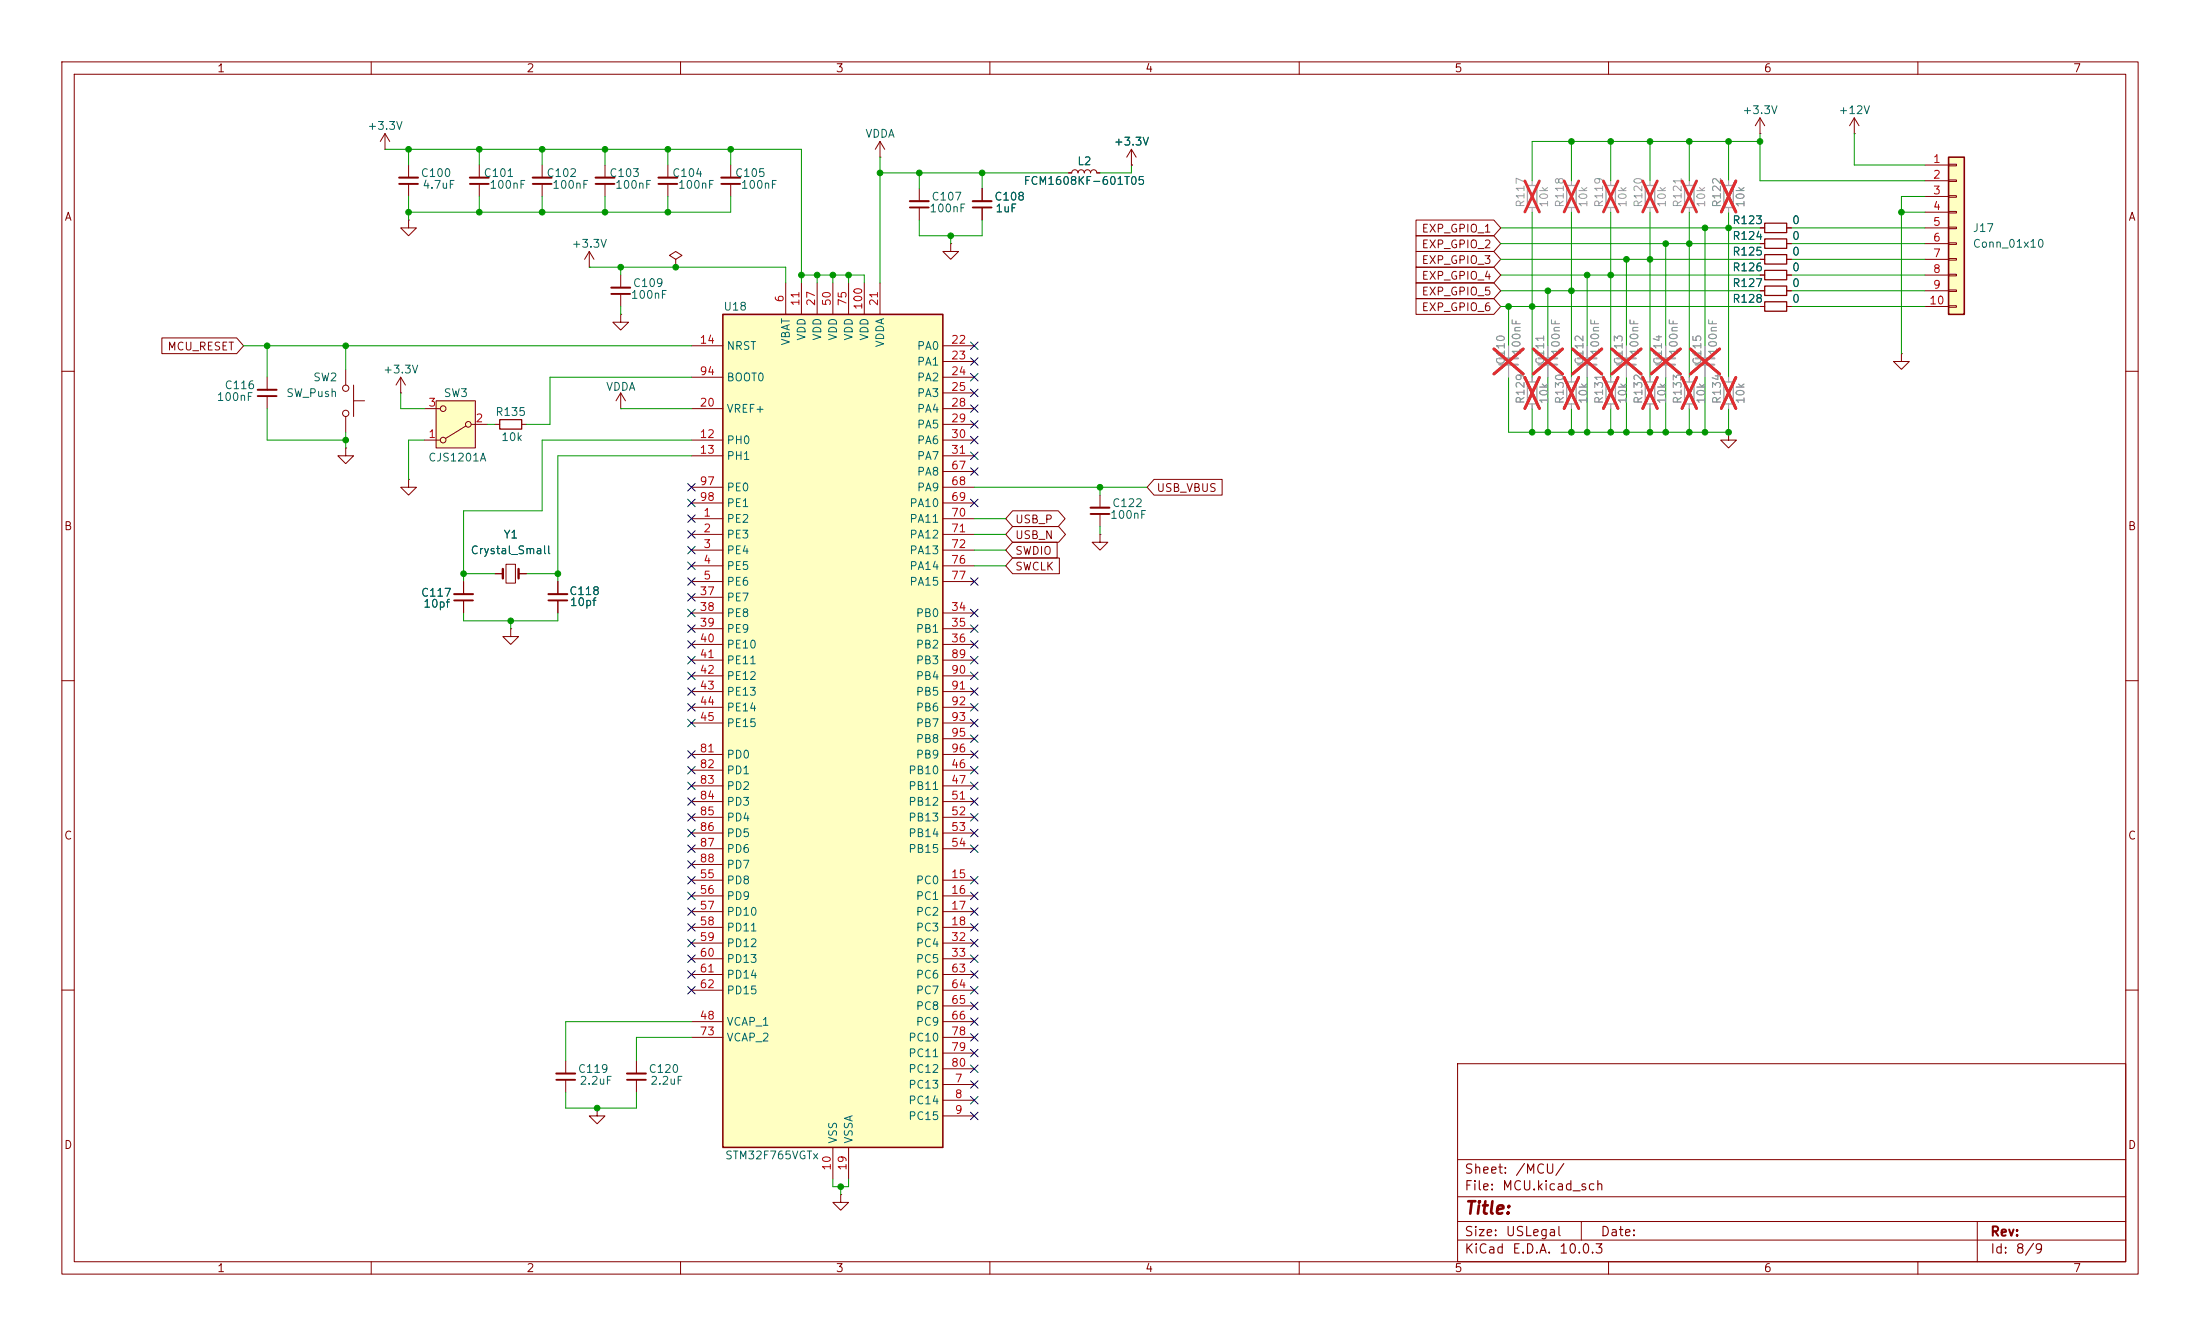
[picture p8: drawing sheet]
<svg xmlns="http://www.w3.org/2000/svg" width="356mm" height="216mm" viewBox="0 0 356 216" stroke-linecap="round" stroke-linejoin="round" font-family="sans-serif">
<g fill="none" stroke="#840000" stroke-width=".16">
<path d="M10 10h335.6v195.9h-335.6zM12 12h331.6v191.9h-331.6zM60 10v2M110 10v2M160 10v2M210 10v2M260 10v2M310 10v2M107.9 26.7v2M107.9 29.7v2.1M118.1 26.7v2M118.1 29.7v2.1"/>
<path d="M284.5 39.4h.7M288.8 39.4h.8M55.9 59.7v2.5M284.5 49.5h.7M284.5 41.9h.7M288.8 49.5h.8M288.8 41.9h.8M307.3 57.2v1.2h1.3l-1.3 1.3-1.2-1.3h1.2M307.3 57.2h.1M10 60h2M55.9 67.3v2.6M57.1 64.8h1.8"/>
<path d="M57.1 62.2v5.1M100.3 66h.1M100.3 63.5l-.7 1.3M100.3 63.5l.8 1.3M100.3 63.5v2.5M343.6 60h2M80 92.7h1.3M81.8 91.2h1.5v3h-1.5zM83.8 92.7h1.3M90.2 94v2M90.2 97v2.1M177.8 86.4v1.2h1.3l-1.3 1.3-1.3-1.3h1.3"/>
<path d="M177.8 86.4h.1M10 110h2M82.5 101.6v1.3h-1.2l1.2 1.2 1.3-1.2h-1.3M82.5 101.6h.1M343.6 110h2M10 160h2M235.6 171.9h108v32h-108zM343.6 160h2M135.9 193v1.3h1.3l-1.3 1.3-1.3-1.3h1.3M135.9 193h.1M235.6 197.4h108M235.6 193.4h108"/>
<path d="M235.6 187.4h108M255.6 197.4v3M319.6 197.4v6.5M60 203.9v2M110 203.9v2M160 203.9v2M210 203.9v2M235.6 200.4h108M260 203.9v2M310 203.9v2"/>
<circle cx="55.9" cy="66.8" r=".51"/>
<circle cx="55.9" cy="62.7" r=".51"/>
</g>
<path d="M253.2 61.7h1.6v3.6h-1.6zM259.6 61.7h1.5v3.6h-1.5zM265.9 61.7h1.6v3.6h-1.6zM272.3 61.7h1.5v3.6h-1.5z" fill="none" stroke="#a1a1a1" stroke-width=".2"/>
<path d="M262.9 55.9v2M262.9 58.9v2.1M254 61v.7M254 65.3v.7M260.3 61v.7M260.3 65.3v.7M266.7 61v.7M266.7 65.3v.7M273 61v.7M273 65.3v.7" fill="none" stroke="#a1a1a1" stroke-width=".16"/>
<path d="M260.5 56.4l4.8 4M265.3 56.4l-4.8 4M252.8 61l2.4 5M255.2 61l-2.4 5M259.2 61l2.3 5M261.5 61l-2.3 5M265.5 61l2.4 5M267.9 61l-2.4 5M271.9 61l2.3 5M274.2 61l-2.3 5" fill="none" stroke="#e12e31" stroke-width=".46"/>
<path d="M81.3 91.9v1.6M83.8 91.9v1.6" fill="none" stroke="#840000" stroke-width=".38"/>
<path d="M106.4 29.7h3.1M116.6 29.7h3M88.6 97h3.1" fill="none" stroke="#840000" stroke-width=".3"/>
<path d="M106.4 28.7h3.1M116.6 28.7h3M88.6 96h3.1" fill="none" stroke="#840000" stroke-width=".33"/>
<path d="M285.2 38.6h3.6v1.5h-3.6zM285.2 48.8h3.6v1.5h-3.6zM285.2 41.1h3.6v1.6h-3.6z" fill="none" stroke="#840000" stroke-width=".2"/>
<path d="M261.4 58.9h3" fill="none" stroke="#a1a1a1" stroke-width=".3"/>
<path d="M261.4 57.9h3" fill="none" stroke="#a1a1a1" stroke-width=".33"/>
<path d="M116.8 50.8h35.6v134.6h-35.6z" fill="#ffffc2"/>
<path d="M116.8 50.8h35.6v134.6h-35.6z" fill="none" stroke="#840000" stroke-width=".25"/>
<g fill="none" stroke="#840000" stroke-width=".16">
<path d="M153.7 39.4v1.2h1.2l-1.2 1.3-1.3-1.3h1.3M153.7 39.4h.1M284.5 36.8h.7M288.8 36.8h.8M111.8 55.9h5M127 45.7v5.1M129.5 45.7v5.1M132.1 45.7v5.1M134.6 45.7v5.1M137.2 45.7v5.1M139.7 45.7v5.1M142.2 45.7v5.1"/>
<path d="M152.4 55.9h5.1M152.4 58.4h5.1M284.5 47h.7M284.5 44.5h.7M288.8 47h.8M288.8 44.5h.8M111.8 71.1h5M111.8 73.7h5M111.8 66h5M111.8 61h5M111.8 78.7h5M152.4 71.1h5.1"/>
<path d="M152.4 73.7h5.1M152.4 66h5.1M152.4 61h5.1M152.4 63.5h5.1M152.4 68.6h5.1M152.4 76.2h5.1M152.4 78.7h5.1M279.4 69.9v1.2h1.3l-1.3 1.3-1.3-1.3h1.3M279.4 69.9h.1M111.8 83.8h5M111.8 86.4h5M111.8 88.9h5"/>
<path d="M111.8 91.4h5M111.8 94h5M111.8 99.1h5M111.8 96.5h5M111.8 81.3h5M152.4 83.8h5.1M152.4 86.4h5.1M152.4 88.9h5.1M152.4 91.4h5.1M152.4 94h5.1M152.4 99.1h5.1M152.4 81.3h5.1"/>
<path d="M111.8 101.6h5M111.8 104.1h5M111.8 106.7h5M111.8 109.2h5M111.8 111.8h5M111.8 114.3h5M111.8 116.8h5M152.4 101.6h5.1M152.4 104.1h5.1M152.4 106.7h5.1M152.4 109.2h5.1M152.4 111.8h5.1"/>
<path d="M152.4 114.3h5.1M152.4 116.8h5.1M152.4 119.4h5.1M111.8 124.5h5M111.8 127h5M111.8 129.5h5M111.8 132.1h5M111.8 134.6h5M111.8 137.2h5M111.8 121.9h5M111.8 139.7h5M152.4 124.5h5.1"/>
<path d="M152.4 127h5.1M152.4 129.5h5.1M152.4 132.1h5.1M152.4 134.6h5.1M152.4 137.2h5.1M152.4 121.9h5.1M111.8 142.2h5M111.8 144.8h5M111.8 147.3h5M111.8 149.9h5M111.8 152.4h5M111.8 154.9h5"/>
<path d="M111.8 157.5h5M152.4 142.2h5.1M152.4 144.8h5.1M152.4 147.3h5.1M152.4 149.9h5.1M152.4 152.4h5.1M152.4 154.9h5.1M152.4 157.5h5.1M111.8 165.1h5M111.8 160h5M111.8 167.6h5M152.4 175.3h5.1"/>
<path d="M152.4 177.8h5.1M152.4 165.1h5.1M152.4 160h5.1M152.4 162.6h5.1M152.4 167.6h5.1M152.4 170.2h5.1M152.4 172.7h5.1M134.6 185.4v5.1M137.2 185.4v5.1M152.4 180.3h5.1"/>
</g>
<path d="M285.2 36.1h3.6v1.5h-3.6zM285.2 46.2h3.6v1.6h-3.6zM285.2 43.7h3.6v1.5h-3.6z" fill="none" stroke="#840000" stroke-width=".2"/>
<path d="M278.6 61.7h1.6v3.6h-1.6z" fill="none" stroke="#a1a1a1" stroke-width=".2"/>
<path d="M269.2 55.9v2M269.2 58.9v2.1M275.6 55.9v2M275.6 58.9v2.1M279.4 61v.7M279.4 65.3v.7" fill="none" stroke="#a1a1a1" stroke-width=".16"/>
<path d="M266.9 56.4l4.7 4M271.6 56.4l-4.7 4M273.2 56.4l4.8 4M278 56.4l-4.8 4M278.2 61l2.4 5M280.6 61l-2.4 5" fill="none" stroke="#e12e31" stroke-width=".46"/>
<path d="M267.7 58.9h3.1M274.1 58.9h3" fill="none" stroke="#a1a1a1" stroke-width=".3"/>
<path d="M267.7 57.9h3.1M274.1 57.9h3" fill="none" stroke="#a1a1a1" stroke-width=".33"/>
<path d="M315 25.4h2.5v25.4h-2.5z" fill="#ffffc2"/>
<path d="M315 25.4h2.5v25.4h-2.5z" fill="none" stroke="#840000" stroke-width=".25"/>
<g fill="none" stroke="#840000" stroke-width=".16">
<path d="M284.5 19.1l-.8 1.2M284.5 19.1l.7 1.2M284.5 19.1v2.5M299.7 19.1l-.7 1.2M299.7 19.1l.8 1.2M299.7 19.1v2.5M284.5 21.6h.1M299.7 21.6h.1M311.1 26.7h3.9M311.1 29.2h3.9M311.1 31.8h3.9M311.1 34.3h3.9"/>
<path d="M311.1 36.8h3.9M311.1 39.4h3.9M315 26.5h1.2v.3h-1.2zM315 29.1h1.2v.2h-1.2zM315 31.6h1.2v.3h-1.2zM315 34.2h1.2v.2h-1.2zM315 36.7h1.2v.3h-1.2zM315 39.2h1.2v.3h-1.2zM311.1 41.9h3.9M311.1 44.5h3.9M311.1 47h3.9M311.1 49.5h3.9"/>
<path d="M315 41.8h1.2v.2h-1.2zM315 44.3h1.2v.3h-1.2zM315 46.9h1.2v.2h-1.2zM315 49.4h1.2v.3h-1.2zM43.2 61v2M43.2 64v2"/>
</g>
<path d="M272.3 30h1.5v3.5h-1.5zM278.6 30h1.6v3.5h-1.6z" fill="none" stroke="#a1a1a1" stroke-width=".2"/>
<path d="M273 29.2v.8M273 33.5v.8M279.4 29.2v.8M279.4 33.5v.8" fill="none" stroke="#a1a1a1" stroke-width=".16"/>
<path d="M271.9 29.2l2.3 5.1M274.2 29.2l-2.3 5.1M278.2 29.2l2.4 5.1M280.6 29.2l-2.4 5.1" fill="none" stroke="#e12e31" stroke-width=".46"/>
<path d="M41.7 64h3" fill="none" stroke="#840000" stroke-width=".3"/>
<path d="M41.7 63h3" fill="none" stroke="#840000" stroke-width=".33"/>
<path d="M70.5 64.8h6.3v7.6h-6.3z" fill="#ffffc2"/>
<g fill="none" stroke="#840000" stroke-width=".16">
<path d="M62.2 24.1h.1M62.2 21.6l-.7 1.3M62.2 21.6l.8 1.3M62.2 21.6v2.5M66 35.6v1.2h1.3l-1.3 1.3-1.2-1.3h1.2M66 35.6h.1M66 26.7v2M66 29.7v2.1M77.5 26.7v2M77.5 29.7v2.1M87.6 26.7v2M87.6 29.7v2.1"/>
<path d="M97.8 26.7v2M97.8 29.7v2.1M142.2 25.4h.1M142.2 22.9l-.7 1.2M142.2 22.9l.8 1.2M142.2 22.9v2.5M148.6 30.5v2M148.6 33.5v2.1M158.7 30.5v2M158.7 33.5v2.1M172.7 27.9h.5l.2-.3 .3-.2 .4 .2 .1 .3 .2-.3 .3-.2 .4 .2 .2 .3 .1-.3 .4-.2 .3 .2 .2 .3 .1-.3 .4-.2 .3 .2 .2 .3h.5M182.9 26.7h.1"/>
<path d="M182.9 24.1l-.8 1.3M182.9 24.1l.7 1.3M182.9 24.1v2.6M228.9 35.6h12.6l1.1 1.2-1.1 1.3h-12.6zM228.9 38.1h12.6l1.1 1.3-1.1 1.2h-12.6zM284.5 36.8h.7M284.5 39.4h.7M288.8 36.8h.8M288.8 39.4h.8M26.2 54.6h12.1l1.1 1.3-1.1 1.3h-12.1zM95.2 43.2h.1M95.2 40.6l-.7 1.3"/>
<path d="M95.2 40.6l.8 1.3M95.2 40.6v2.6M100.3 50.8v1.3h1.3l-1.3 1.2-1.2-1.2h1.2M100.3 50.8h.1M100.3 44.5v2M100.3 47.5v2M109.2 41.9l1-.6-1-.7-1 .7 1 .6v1.3M109.2 43.2h.1M228.9 48.3h12.6l1.1 1.2-1.1 1.3h-12.6zM228.9 40.6h12.6l1.1 1.3-1.1 1.3h-12.6zM228.9 45.7h12.6l1.1 1.3-1.1 1.3h-12.6zM228.9 43.2h12.6l1.1 1.3-1.1 1.2h-12.6z"/>
<path d="M284.5 41.9h.7M284.5 49.5h.7M284.5 47h.7M284.5 44.5h.7M288.8 41.9h.8M288.8 49.5h.8M288.8 47h.8M288.8 44.5h.8M55.9 72.4v1.3h-1.3l1.3 1.2 1.2-1.2h-1.2M55.9 72.4h.1M64.8 63.5h.1M64.8 61l.7 1.2"/>
<path d="M64.8 61l-.8 1.2M64.8 61v2.5M66 77.5v1.2h-1.2l1.2 1.3 1.3-1.3h-1.3M66 77.5h.1M68.6 71.1h2.5M68.6 66h2.5M70.5 64.8h6.3v7.6h-6.3zM75.3 68.8l-3.3 2.1M76.2 68.6h2.5M80 68.6h.8M84.3 68.6h.8M186.5 77.5h11v2.5h-11l-1.1-1.3z"/>
<path d="M74.9 94v2M74.9 97v2.1M80 92.7h1.3M83.8 92.7h1.3M90.2 94v2M90.2 97v2.1M163.7 85.1h7.4l1.1 1.3-1.1 1.2h-7.4l-1.1-1.2zM163.7 87.6h7.2v2.6h-7.2l-1.1-1.3zM163.7 90.2h7.5v2.5h-7.5l-1.1-1.3zM163.7 82.5h7.4l1.1 1.3-1.1 1.3h-7.4l-1.1-1.3zM177.8 80v2M177.8 83.1v2"/>
<path d="M91.4 171.5v2M91.4 174.5v2M96.5 179.1v1.2h1.3l-1.3 1.3-1.3-1.3h1.3M96.5 179.1h.1M102.9 171.5v2M102.9 174.5v2"/>
<circle cx="71.6" cy="66" r=".46"/>
<circle cx="71.6" cy="71.1" r=".46"/>
<circle cx="75.7" cy="68.6" r=".46"/>
</g>
<path d="M246.9 30h1.5v3.5h-1.5zM253.2 30h1.6v3.5h-1.6zM259.6 30h1.5v3.5h-1.5zM265.9 30h1.6v3.5h-1.6zM246.9 61.7h1.5v3.6h-1.5z" fill="none" stroke="#a1a1a1" stroke-width=".2"/>
<g fill="none" stroke="#a1a1a1" stroke-width=".16">
<path d="M247.6 29.2v.8M247.6 33.5v.8M254 29.2v.8M254 33.5v.8M260.3 29.2v.8M260.3 33.5v.8M266.7 29.2v.8M266.7 33.5v.8M279.4 29.2v.8M279.4 33.5v.8M243.8 55.9v2M243.8 58.9v2.1"/>
<path d="M250.2 55.9v2M250.2 58.9v2.1M256.5 55.9v2M256.5 58.9v2.1M262.9 55.9v2M262.9 58.9v2.1M269.2 55.9v2M269.2 58.9v2.1M275.6 55.9v2M275.6 58.9v2.1M247.6 61v.7M247.6 65.3v.7"/>
<path d="M254 61v.7M254 65.3v.7M260.3 61v.7M260.3 65.3v.7M266.7 61v.7M266.7 65.3v.7M273 61v.7M273 65.3v.7M279.4 61v.7M279.4 65.3v.7"/>
</g>
<g fill="none" stroke="#e12e31" stroke-width=".46">
<path d="M246.5 29.2l2.3 5.1M248.8 29.2l-2.3 5.1M252.8 29.2l2.4 5.1M255.2 29.2l-2.4 5.1M259.2 29.2l2.3 5.1M261.5 29.2l-2.3 5.1M265.5 29.2l2.4 5.1M267.9 29.2l-2.4 5.1M278.2 29.2l2.4 5.1M280.6 29.2l-2.4 5.1M241.5 56.4l4.7 4M246.2 56.4l-4.7 4"/>
<path d="M247.8 56.4l4.8 4M252.6 56.4l-4.8 4M254.2 56.4l4.7 4M258.9 56.4l-4.7 4M260.5 56.4l4.8 4M265.3 56.4l-4.8 4M266.9 56.4l4.7 4M271.6 56.4l-4.7 4M273.2 56.4l4.8 4M278 56.4l-4.8 4M246.5 61l2.3 5M248.8 61l-2.3 5"/>
<path d="M252.8 61l2.4 5M255.2 61l-2.4 5M259.2 61l2.3 5M261.5 61l-2.3 5M265.5 61l2.4 5M267.9 61l-2.4 5M271.9 61l2.3 5M274.2 61l-2.3 5M278.2 61l2.4 5M280.6 61l-2.4 5"/>
</g>
<path d="M64.5 29.7h3.1M75.9 29.7h3.1M86.1 29.7h3.1M96.3 29.7h3M147.1 33.5h3M157.2 33.5h3.1M98.8 47.5h3.1M73.4 97h3.1M176.3 83.1h3M89.9 174.5h3.1M101.3 174.5h3.1" fill="none" stroke="#840000" stroke-width=".3"/>
<path d="M64.5 28.7h3.1M75.9 28.7h3.1M86.1 28.7h3.1M96.3 28.7h3M147.1 32.5h3M157.2 32.5h3.1M98.8 46.5h3.1M73.4 96h3.1M176.3 82h3M89.9 173.5h3.1M101.3 173.5h3.1" fill="none" stroke="#840000" stroke-width=".33"/>
<path d="M80.8 67.8h3.5v1.5h-3.5z" fill="none" stroke="#840000" stroke-width=".2"/>
<path d="M242.3 58.9h3.1M248.7 58.9h3M255 58.9h3.1" fill="none" stroke="#a1a1a1" stroke-width=".3"/>
<path d="M242.3 57.9h3.1M248.7 57.9h3M255 57.9h3.1" fill="none" stroke="#a1a1a1" stroke-width=".33"/>
<g fill="none" stroke="#009600" stroke-width=".16">
<path d="M62.2 24.1h67.3v21.6M66 24.1v2.6M66 31.8v3.8M77.5 24.1v2.6M77.5 31.8v2.5M87.6 24.1v2.6M87.6 31.8v2.5M97.8 24.1v2.6M97.8 31.8v2.5M107.9 24.1v2.6M107.9 31.8v2.5M118.1 31.8v2.5h-52.1"/>
<path d="M118.1 24.1v2.6M142.2 27.9h30.5M142.2 25.4v20.3M148.6 27.9v2.6M148.6 35.6v2.5h10.1v-2.5M153.7 38.1v1.3M158.7 27.9v2.6M182.9 26.7v1.2h-5.1M242.6 39.4h41.9M242.6 36.8h41.9M247.6 34.3v26.7M254 22.9v6.3"/>
<path d="M254 34.3v26.7M260.3 22.9v6.3M260.3 34.3v26.7M266.7 22.9v6.3M266.7 34.3v26.7M269.2 39.4v16.5M273 22.9v6.3M273 34.3v26.7M275.6 36.8v19.1M279.4 22.9v6.3M279.4 34.3v26.7M284.5 22.9h-36.9v6.3"/>
<path d="M284.5 21.6v7.6h26.6M289.6 39.4h21.5M289.6 36.8h21.5M299.7 21.6v5.1h11.4M307.3 34.3h3.8M311.1 31.8h-3.8v25.4M39.4 55.9h72.4M43.2 55.9v5.1M55.9 55.9v3.8M95.2 43.2h31.8v2.5M100.3 43.2v1.3M100.3 49.5v1.3"/>
<path d="M129.5 44.5h10.2v1.2M132.1 44.5v1.2M134.6 44.5v1.2M137.2 44.5v1.2M242.6 44.5h41.9M242.6 41.9h41.9M242.6 49.5h41.9M242.6 47h41.9M243.8 49.5v6.4M250.2 47v8.9M256.5 44.5v11.4M262.9 41.9v14"/>
<path d="M289.6 44.5h21.5M289.6 41.9h21.5M289.6 49.5h21.5M289.6 47h21.5M43.2 66v5.1h12.7M55.9 69.9v2.5M64.8 63.5v2.5h3.8M68.6 71.1h-2.6v6.4M78.7 68.6h1.3M100.3 66h11.5M111.8 71.1h-24.2v11.5h-12.7v11.4M111.8 61h-22.9v7.6h-3.8"/>
<path d="M111.8 73.7h-21.6v20.3M157.5 78.7h27.9M177.8 78.7v1.3M243.8 61v8.9h35.6v-3.9M247.6 66v3.9M250.2 61v8.9M254 66v3.9M256.5 61v8.9M260.3 66v3.9M262.9 61v8.9M266.7 66v3.9M269.2 61v8.9"/>
<path d="M273 66v3.9M275.6 61v8.9M74.9 99.1v1.2h15.3v-1.2M74.9 92.7h5.1M85.1 92.7h5.1M157.5 91.4h5.1M157.5 83.8h5.1M157.5 86.4h5.1M157.5 88.9h5.1M177.8 85.1v1.3M82.5 100.3v1.3M91.4 176.5v2.6h11.5v-2.6"/>
<path d="M111.8 167.6h-8.9v3.9M111.8 165.1h-20.4v6.4M134.6 190.5v1.3h2.6v-1.3M135.9 191.8v1.2"/>
</g>
<g fill="none" stroke="#000084" stroke-width=".16">
<path d="M156.9 55.3l1.2 1.2M156.9 57.8l1.2 1.2M158.1 55.3l-1.2 1.2M158.1 57.8l-1.2 1.2M111.2 78.1l1.2 1.2M112.4 78.1l-1.2 1.2M156.9 68l1.2 1.2M156.9 70.5l1.2 1.2M156.9 60.4l1.2 1.2M156.9 65.4l1.2 1.2M156.9 73.1l1.2 1.2M156.9 62.9l1.2 1.2"/>
<path d="M156.9 75.6l1.2 1.2M158.1 68l-1.2 1.2M158.1 62.9l-1.2 1.2M158.1 70.5l-1.2 1.2M158.1 60.4l-1.2 1.2M158.1 65.4l-1.2 1.2M158.1 73.1l-1.2 1.2M158.1 75.6l-1.2 1.2M111.2 88.3l1.2 1.2M111.2 85.8l1.2 1.2M111.2 90.8l1.2 1.2M111.2 80.7l1.2 1.2"/>
<path d="M111.2 83.2l1.2 1.2M111.2 95.9l1.2 1.2M111.2 93.4l1.2 1.2M111.2 98.5l1.2 1.2M112.4 88.3l-1.2 1.2M112.4 85.8l-1.2 1.2M112.4 90.8l-1.2 1.2M112.4 80.7l-1.2 1.2M112.4 83.2l-1.2 1.2M112.4 95.9l-1.2 1.2M112.4 93.4l-1.2 1.2M112.4 98.5l-1.2 1.2"/>
<path d="M156.9 80.7l1.2 1.2M156.9 98.5l1.2 1.2M156.9 93.4l1.2 1.2M158.1 98.5l-1.2 1.2M158.1 80.7l-1.2 1.2M158.1 93.4l-1.2 1.2M111.2 106.1l1.2 1.2M111.2 108.6l1.2 1.2M111.2 111.2l1.2 1.2M111.2 116.2l1.2 1.2M111.2 103.5l1.2 1.2M111.2 113.7l1.2 1.2"/>
<path d="M111.2 101l1.2 1.2M112.4 113.7l-1.2 1.2M112.4 106.1l-1.2 1.2M112.4 108.6l-1.2 1.2M112.4 111.2l-1.2 1.2M112.4 116.2l-1.2 1.2M112.4 101l-1.2 1.2M112.4 103.5l-1.2 1.2M156.9 118.8l1.2 1.2M156.9 103.5l1.2 1.2M156.9 101l1.2 1.2M156.9 106.1l1.2 1.2"/>
<path d="M156.9 116.2l1.2 1.2M156.9 108.6l1.2 1.2M156.9 113.7l1.2 1.2M156.9 111.2l1.2 1.2M158.1 108.6l-1.2 1.2M158.1 118.8l-1.2 1.2M158.1 103.5l-1.2 1.2M158.1 101l-1.2 1.2M158.1 106.1l-1.2 1.2M158.1 116.2l-1.2 1.2M158.1 113.7l-1.2 1.2M158.1 111.2l-1.2 1.2"/>
<path d="M111.2 131.5l1.2 1.2M111.2 136.6l1.2 1.2M111.2 139.1l1.2 1.2M111.2 134l1.2 1.2M111.2 128.9l1.2 1.2M111.2 126.4l1.2 1.2M111.2 121.3l1.2 1.2M111.2 123.9l1.2 1.2M112.4 131.5l-1.2 1.2M112.4 126.4l-1.2 1.2M112.4 136.6l-1.2 1.2M112.4 139.1l-1.2 1.2"/>
<path d="M112.4 134l-1.2 1.2M112.4 128.9l-1.2 1.2M112.4 121.3l-1.2 1.2M112.4 123.9l-1.2 1.2M156.9 131.5l1.2 1.2M156.9 126.4l1.2 1.2M156.9 121.3l1.2 1.2M156.9 134l1.2 1.2M156.9 136.6l1.2 1.2M156.9 123.9l1.2 1.2M156.9 128.9l1.2 1.2M158.1 131.5l-1.2 1.2"/>
<path d="M158.1 126.4l-1.2 1.2M158.1 121.3l-1.2 1.2M158.1 134l-1.2 1.2M158.1 136.6l-1.2 1.2M158.1 123.9l-1.2 1.2M158.1 128.9l-1.2 1.2M111.2 154.3l1.2 1.2M111.2 151.8l1.2 1.2M111.2 144.2l1.2 1.2M111.2 146.7l1.2 1.2M111.2 141.6l1.2 1.2M111.2 159.4l1.2 1.2"/>
<path d="M111.2 156.9l1.2 1.2M111.2 149.3l1.2 1.2M112.4 154.3l-1.2 1.2M112.4 151.8l-1.2 1.2M112.4 144.2l-1.2 1.2M112.4 146.7l-1.2 1.2M112.4 149.3l-1.2 1.2M112.4 159.4l-1.2 1.2M112.4 141.6l-1.2 1.2M112.4 156.9l-1.2 1.2M156.9 159.4l1.2 1.2M156.9 141.6l1.2 1.2"/>
<path d="M156.9 149.3l1.2 1.2M156.9 146.7l1.2 1.2M156.9 154.3l1.2 1.2M156.9 156.9l1.2 1.2M156.9 151.8l1.2 1.2M156.9 144.2l1.2 1.2M158.1 159.4l-1.2 1.2M158.1 141.6l-1.2 1.2M158.1 149.3l-1.2 1.2M158.1 146.7l-1.2 1.2M158.1 154.3l-1.2 1.2M158.1 156.9l-1.2 1.2"/>
<path d="M158.1 151.8l-1.2 1.2M158.1 144.2l-1.2 1.2M156.9 169.6l1.2 1.2M156.9 167l1.2 1.2M156.9 164.5l1.2 1.2M156.9 162l1.2 1.2M156.9 177.2l1.2 1.2M156.9 174.7l1.2 1.2M156.9 179.7l1.2 1.2M156.9 172.1l1.2 1.2M158.1 169.6l-1.2 1.2M158.1 167l-1.2 1.2"/>
<path d="M158.1 164.5l-1.2 1.2M158.1 162l-1.2 1.2M158.1 177.2l-1.2 1.2M158.1 174.7l-1.2 1.2M158.1 179.7l-1.2 1.2M158.1 172.1l-1.2 1.2"/>
</g>
<g fill="#009600" stroke="#009600" stroke-width=".16">
<circle cx="275.6" cy="69.9" r=".46"/>
<circle cx="266.7" cy="69.9" r=".46"/>
<circle cx="273" cy="69.9" r=".46"/>
<circle cx="269.2" cy="69.9" r=".46"/>
<circle cx="250.2" cy="47" r=".46"/>
<circle cx="279.4" cy="36.8" r=".46"/>
<circle cx="307.3" cy="34.3" r=".46"/>
<circle cx="100.3" cy="43.2" r=".46"/>
<circle cx="97.8" cy="34.3" r=".46"/>
<circle cx="87.6" cy="34.3" r=".46"/>
<circle cx="66" cy="34.3" r=".46"/>
<circle cx="77.5" cy="34.3" r=".46"/>
<circle cx="77.5" cy="24.1" r=".46"/>
<circle cx="87.6" cy="24.1" r=".46"/>
<circle cx="66" cy="24.1" r=".46"/>
<circle cx="177.8" cy="78.7" r=".46"/>
<circle cx="96.5" cy="179.1" r=".46"/>
<circle cx="135.9" cy="191.8" r=".46"/>
<circle cx="90.2" cy="92.7" r=".46"/>
<circle cx="82.5" cy="100.3" r=".46"/>
<circle cx="74.9" cy="92.7" r=".46"/>
<circle cx="55.9" cy="71.1" r=".46"/>
<circle cx="43.2" cy="55.9" r=".46"/>
<circle cx="55.9" cy="55.9" r=".46"/>
<circle cx="118.1" cy="24.1" r=".46"/>
<circle cx="107.9" cy="34.3" r=".46"/>
<circle cx="97.8" cy="24.1" r=".46"/>
<circle cx="107.9" cy="24.1" r=".46"/>
<circle cx="109.2" cy="43.2" r=".46"/>
<circle cx="260.3" cy="22.9" r=".46"/>
<circle cx="254" cy="22.9" r=".46"/>
<circle cx="284.5" cy="22.9" r=".46"/>
<circle cx="279.4" cy="22.9" r=".46"/>
<circle cx="273" cy="22.9" r=".46"/>
<circle cx="266.7" cy="22.9" r=".46"/>
<circle cx="262.9" cy="41.9" r=".46"/>
<circle cx="266.7" cy="41.9" r=".46"/>
<circle cx="269.2" cy="39.4" r=".46"/>
<circle cx="273" cy="39.4" r=".46"/>
<circle cx="275.6" cy="36.8" r=".46"/>
<circle cx="279.4" cy="69.9" r=".46"/>
<circle cx="247.6" cy="69.9" r=".46"/>
<circle cx="254" cy="69.9" r=".46"/>
<circle cx="250.2" cy="69.9" r=".46"/>
<circle cx="256.5" cy="69.9" r=".46"/>
<circle cx="260.3" cy="69.9" r=".46"/>
<circle cx="262.9" cy="69.9" r=".46"/>
<circle cx="247.6" cy="49.5" r=".46"/>
<circle cx="256.5" cy="44.5" r=".46"/>
<circle cx="260.3" cy="44.5" r=".46"/>
<circle cx="243.8" cy="49.5" r=".46"/>
<circle cx="254" cy="47" r=".46"/>
<circle cx="148.6" cy="27.9" r=".46"/>
<circle cx="142.2" cy="27.9" r=".46"/>
<circle cx="132.1" cy="44.5" r=".46"/>
<circle cx="129.5" cy="44.5" r=".46"/>
<circle cx="158.7" cy="27.9" r=".46"/>
<circle cx="134.6" cy="44.5" r=".46"/>
<circle cx="137.2" cy="44.5" r=".46"/>
<circle cx="153.7" cy="38.1" r=".46"/>
</g>
<text font-size="2" fill="#840000" x="236.6" y="196.7">Title:</text>
<g font-size="1.5" fill="#840000">
<text x="236.6" y="190">Sheet:</text>
<text x="244.8" y="190">/MCU/</text>
<text x="236.6" y="192.7">File:</text>
<text x="242.7" y="192.7">MCU.kicad_sch</text>
<text x="236.6" y="202.9">KiCad</text>
<text x="236.6" y="200.1">Size:</text>
<text x="243.3" y="200.1">USLegal</text>
<text x="244.3" y="202.9">E.D.A.</text>
<text x="251.9" y="202.9">10.0.3</text>
<text x="258.6" y="200.1">Date:</text>
<text x="321.6" y="200.1">Rev:</text>
<text x="321.6" y="202.9">Id:</text>
<text x="325.7" y="202.9">8/9</text>
</g>
<g font-size="1.3" fill="#840000">
<text x="35" y="12">1</text>
<text x="85" y="12">2</text>
<text x="135" y="12">3</text>
<text x="185" y="12">4</text>
<text x="235" y="12">5</text>
<text x="285" y="12">6</text>
<text x="335" y="12">7</text>
<text x="10.3" y="36">A</text>
<text x="343.9" y="36">A</text>
<text x="229.7" y="37.9">EXP_GPIO_1</text>
<text x="229.7" y="40.4">EXP_GPIO_2</text>
<text x="229.7" y="43">EXP_GPIO_3</text>
<text x="229.7" y="45.5">EXP_GPIO_4</text>
<text x="229.7" y="50.6">EXP_GPIO_6</text>
<text x="229.7" y="48.1">EXP_GPIO_5</text>
<text x="27" y="56.9">MCU_RESET</text>
<text x="186.8" y="79.8">USB_VBUS</text>
<text x="10.3" y="86">B</text>
<text x="164" y="87.4">USB_N</text>
<text x="164" y="90">SWDIO</text>
<text x="164" y="84.9">USB_P</text>
<text x="343.9" y="86">B</text>
<text x="164" y="92.5">SWCLK</text>
<text x="10.3" y="136">C</text>
<text x="343.9" y="136">C</text>
<text x="10.3" y="186">D</text>
<text x="343.9" y="186">D</text>
<text x="35" y="205.9">1</text>
<text x="85" y="205.9">2</text>
<text x="135" y="205.9">3</text>
<text x="185" y="205.9">4</text>
<text x="235" y="205.9">5</text>
<text x="285" y="205.9">6</text>
<text x="335" y="205.9">7</text>
</g>
<g font-size="1.3" fill="#006464">
<text x="59.3" y="21.3">+3.3V</text>
<text x="139.8" y="22.6">VDDA</text>
<text x="179.9" y="23.8">+3.3V</text>
<text x="281.5" y="18.8">+3.3V</text>
<text x="297.1" y="18.8">+12V</text>
<text x="67.9" y="28.9">C100</text>
<text x="78.1" y="28.9">C101</text>
<text x="88.2" y="28.9">C102</text>
<text x="98.4" y="28.9">C103</text>
<text x="108.6" y="28.9">C104</text>
<text x="118.7" y="28.9">C105</text>
<text x="174" y="27">L2</text>
<text x="68.2" y="30.8">4.7uF</text>
<text x="79" y="30.8">100nF</text>
<text x="89.2" y="30.8">100nF</text>
<text x="99.3" y="30.8">100nF</text>
<text x="109.5" y="30.8">100nF</text>
<text x="119.7" y="30.8">100nF</text>
<text x="150.1" y="34.6">100nF</text>
<text x="150.5" y="32.7">C107</text>
<text x="160.6" y="32.7">C108</text>
<text x="160.8" y="34.6">1uF</text>
<text x="165.4" y="30.2">FCM1608KF-601T05</text>
<text x="92.3" y="40.3">+3.3V</text>
<text x="279.9" y="41.6">R125</text>
<text x="279.9" y="39.1">R124</text>
<text x="279.9" y="36.5">R123</text>
<text x="289.6" y="41.6">0</text>
<text x="289.6" y="39.1">0</text>
<text x="289.6" y="36.5">0</text>
<text x="318.8" y="40.3">Conn_01x10</text>
<text x="318.8" y="37.8">J17</text>
<text x="102.2" y="46.7">C109</text>
<text x="279.9" y="46.7">R127</text>
<text x="279.9" y="44.2">R126</text>
<text x="289.6" y="46.7">0</text>
<text x="289.6" y="44.2">0</text>
<text x="101.9" y="48.6">100nF</text>
<text x="116.8" y="50.5">U18</text>
<text x="279.9" y="49.2">R128</text>
<text x="289.6" y="49.2">0</text>
<text x="117.3" y="56.9">NRST</text>
<text x="128" y="55.9" transform="rotate(-90 128 55.9)">VBAT</text>
<text x="130.5" y="55.1" transform="rotate(-90 130.5 55.1)">VDD</text>
<text x="133.1" y="55.1" transform="rotate(-90 133.1 55.1)">VDD</text>
<text x="135.6" y="55.1" transform="rotate(-90 135.6 55.1)">VDD</text>
<text x="138.1" y="55.1" transform="rotate(-90 138.1 55.1)">VDD</text>
<text x="140.7" y="55.1" transform="rotate(-90 140.7 55.1)">VDD</text>
<text x="143.2" y="56.2" transform="rotate(-90 143.2 56.2)">VDDA</text>
<text x="148.1" y="56.9">PA0</text>
<text x="148.1" y="59.4">PA1</text>
<text x="34.9" y="65.1">100nF</text>
<text x="36.2" y="63.2">C116</text>
<text x="46.2" y="64.5">SW_Push</text>
<text x="50.5" y="61.9">SW2</text>
<text x="61.8" y="60.7">+3.3V</text>
<text x="71.6" y="64.5">SW3</text>
<text x="97.9" y="63.5">VDDA</text>
<text x="117.3" y="61.9">BOOT0</text>
<text x="148.1" y="61.9">PA2</text>
<text x="148.1" y="64.5">PA3</text>
<text x="80" y="67.5">R135</text>
<text x="80.9" y="71.6">10k</text>
<text x="117.3" y="67">VREF+</text>
<text x="148.1" y="67">PA4</text>
<text x="148.1" y="69.6">PA5</text>
<text x="69.1" y="74.9">CJS1201A</text>
<text x="117.3" y="72.1">PH0</text>
<text x="117.3" y="74.6">PH1</text>
<text x="148.1" y="72.1">PA6</text>
<text x="148.1" y="74.6">PA7</text>
<text x="148.1" y="77.2">PA8</text>
<text x="117.3" y="79.7">PE0</text>
<text x="117.3" y="82.3">PE1</text>
<text x="146.9" y="82.3">PA10</text>
<text x="148.1" y="79.7">PA9</text>
<text x="179.7" y="82.3">C122</text>
<text x="76" y="89.9">Crystal_Small</text>
<text x="81.3" y="87.3">Y1</text>
<text x="117.3" y="84.8">PE2</text>
<text x="117.3" y="87.3">PE3</text>
<text x="117.3" y="89.9">PE4</text>
<text x="146.9" y="84.8">PA11</text>
<text x="146.9" y="87.3">PA12</text>
<text x="146.9" y="89.9">PA13</text>
<text x="179.3" y="84.2">100nF</text>
<text x="117.3" y="92.4">PE5</text>
<text x="117.3" y="95">PE6</text>
<text x="146.9" y="92.4">PA14</text>
<text x="146.9" y="95">PA15</text>
<text x="68" y="96.7">C117</text>
<text x="68.3" y="98.5">10pf</text>
<text x="91.9" y="96.5">C118</text>
<text x="92" y="98.3">10pf</text>
<text x="117.3" y="97.5">PE7</text>
<text x="117.3" y="100">PE8</text>
<text x="147.9" y="100">PB0</text>
<text x="117.3" y="102.6">PE9</text>
<text x="117.3" y="105.1">PE10</text>
<text x="117.3" y="107.7">PE11</text>
<text x="147.9" y="102.6">PB1</text>
<text x="147.9" y="105.1">PB2</text>
<text x="147.9" y="107.7">PB3</text>
<text x="117.3" y="110.2">PE12</text>
<text x="117.3" y="112.7">PE13</text>
<text x="147.9" y="110.2">PB4</text>
<text x="147.9" y="112.7">PB5</text>
<text x="117.3" y="115.3">PE14</text>
<text x="117.3" y="117.8">PE15</text>
<text x="147.9" y="115.3">PB6</text>
<text x="147.9" y="117.8">PB7</text>
<text x="117.3" y="122.9">PD0</text>
<text x="117.3" y="125.4">PD1</text>
<text x="146.7" y="125.4">PB10</text>
<text x="147.9" y="120.4">PB8</text>
<text x="147.9" y="122.9">PB9</text>
<text x="117.3" y="128">PD2</text>
<text x="117.3" y="130.5">PD3</text>
<text x="146.7" y="128">PB11</text>
<text x="146.7" y="130.5">PB12</text>
<text x="117.3" y="133.1">PD4</text>
<text x="117.3" y="135.6">PD5</text>
<text x="146.7" y="133.1">PB13</text>
<text x="146.7" y="135.6">PB14</text>
<text x="117.3" y="143.2">PD8</text>
<text x="117.3" y="138.1">PD6</text>
<text x="117.3" y="140.7">PD7</text>
<text x="146.7" y="138.1">PB15</text>
<text x="147.9" y="143.2">PC0</text>
<text x="117.3" y="145.8">PD9</text>
<text x="117.3" y="148.3">PD10</text>
<text x="147.9" y="145.8">PC1</text>
<text x="147.9" y="148.3">PC2</text>
<text x="117.3" y="150.8">PD11</text>
<text x="117.3" y="153.4">PD12</text>
<text x="117.3" y="155.9">PD13</text>
<text x="147.9" y="150.8">PC3</text>
<text x="147.9" y="153.4">PC4</text>
<text x="147.9" y="155.9">PC5</text>
<text x="117.3" y="158.5">PD14</text>
<text x="117.3" y="161">PD15</text>
<text x="147.9" y="158.5">PC6</text>
<text x="147.9" y="161">PC7</text>
<text x="117.3" y="166.1">VCAP_1</text>
<text x="147.9" y="163.5">PC8</text>
<text x="147.9" y="166.1">PC9</text>
<text x="93.3" y="173.7">C119</text>
<text x="104.7" y="173.7">C120</text>
<text x="117.3" y="168.6">VCAP_2</text>
<text x="146.7" y="168.6">PC10</text>
<text x="146.7" y="171.2">PC11</text>
<text x="146.7" y="173.7">PC12</text>
<text x="93.6" y="175.6">2.2uF</text>
<text x="105" y="175.6">2.2uF</text>
<text x="146.7" y="176.2">PC13</text>
<text x="146.7" y="178.8">PC14</text>
<text x="135.6" y="184.9" transform="rotate(-90 135.6 184.9)">VSS</text>
<text x="138.1" y="184.9" transform="rotate(-90 138.1 184.9)">VSSA</text>
<text x="146.7" y="181.3">PC15</text>
<text x="117.1" y="187.7">STM32F765VGTx</text>
</g>
<g font-size="1.3" fill="#a90000">
<text x="312.3" y="26.6">1</text>
<text x="312.3" y="29.2">2</text>
<text x="312.3" y="31.7">3</text>
<text x="312.3" y="34.3">4</text>
<text x="312.3" y="36.8">5</text>
<text x="312.3" y="39.3">6</text>
<text x="312.3" y="41.9">7</text>
<text x="312.3" y="44.4">8</text>
<text x="312.3" y="47">9</text>
<text x="127" y="49" transform="rotate(-90 127 49)">6</text>
<text x="129.5" y="49.6" transform="rotate(-90 129.5 49.6)">11</text>
<text x="132.1" y="49.6" transform="rotate(-90 132.1 49.6)">27</text>
<text x="134.6" y="49.6" transform="rotate(-90 134.6 49.6)">50</text>
<text x="137.1" y="49.6" transform="rotate(-90 137.1 49.6)">75</text>
<text x="139.7" y="50.2" transform="rotate(-90 139.7 50.2)">100</text>
<text x="142.2" y="49.6" transform="rotate(-90 142.2 49.6)">21</text>
<text x="311.7" y="49.5">10</text>
<text x="113" y="55.9">14</text>
<text x="153.6" y="55.9">22</text>
<text x="153.6" y="58.4">23</text>
<text x="113" y="60.9">94</text>
<text x="153.6" y="60.9">24</text>
<text x="153.6" y="63.5">25</text>
<text x="69.1" y="71.1">1</text>
<text x="69.1" y="66">3</text>
<text x="76.8" y="68.6">2</text>
<text x="113" y="71.1">12</text>
<text x="113" y="66">20</text>
<text x="153.6" y="66">28</text>
<text x="153.6" y="68.6">29</text>
<text x="153.6" y="71.1">30</text>
<text x="113" y="73.6">13</text>
<text x="153.6" y="73.6">31</text>
<text x="153.6" y="76.2">67</text>
<text x="113" y="78.7">97</text>
<text x="113" y="81.3">98</text>
<text x="113.6" y="83.8">1</text>
<text x="153.6" y="78.7">68</text>
<text x="153.6" y="81.3">69</text>
<text x="153.6" y="83.8">70</text>
<text x="113.6" y="86.3">2</text>
<text x="113.6" y="88.9">3</text>
<text x="153.6" y="86.3">71</text>
<text x="153.6" y="88.9">72</text>
<text x="113.6" y="91.4">4</text>
<text x="113.6" y="94">5</text>
<text x="153.6" y="91.4">76</text>
<text x="153.6" y="94">77</text>
<text x="113" y="96.5">37</text>
<text x="113" y="99">38</text>
<text x="113" y="101.6">39</text>
<text x="153.6" y="99">34</text>
<text x="153.6" y="101.6">35</text>
<text x="113" y="104.1">40</text>
<text x="113" y="106.7">41</text>
<text x="153.6" y="104.1">36</text>
<text x="153.6" y="106.7">89</text>
<text x="113" y="109.2">42</text>
<text x="113" y="111.7">43</text>
<text x="153.6" y="109.2">90</text>
<text x="153.6" y="111.7">91</text>
<text x="113" y="114.3">44</text>
<text x="113" y="116.8">45</text>
<text x="153.6" y="114.3">92</text>
<text x="153.6" y="116.8">93</text>
<text x="153.6" y="119.4">95</text>
<text x="113" y="121.9">81</text>
<text x="113" y="124.4">82</text>
<text x="153.6" y="124.4">46</text>
<text x="153.6" y="121.9">96</text>
<text x="113" y="127">83</text>
<text x="113" y="129.5">84</text>
<text x="153.6" y="127">47</text>
<text x="153.6" y="129.5">51</text>
<text x="113" y="132.1">85</text>
<text x="113" y="134.6">86</text>
<text x="113" y="137.1">87</text>
<text x="153.6" y="132.1">52</text>
<text x="153.6" y="134.6">53</text>
<text x="153.6" y="137.1">54</text>
<text x="113" y="142.2">55</text>
<text x="113" y="139.7">88</text>
<text x="153.6" y="142.2">15</text>
<text x="113" y="144.8">56</text>
<text x="113" y="147.3">57</text>
<text x="113" y="149.8">58</text>
<text x="153.6" y="144.8">16</text>
<text x="153.6" y="147.3">17</text>
<text x="153.6" y="149.8">18</text>
<text x="113" y="152.4">59</text>
<text x="113" y="154.9">60</text>
<text x="153.6" y="152.4">32</text>
<text x="153.6" y="154.9">33</text>
<text x="113" y="157.5">61</text>
<text x="113" y="160">62</text>
<text x="153.6" y="157.5">63</text>
<text x="153.6" y="160">64</text>
<text x="113" y="165.1">48</text>
<text x="113" y="167.6">73</text>
<text x="153.6" y="162.5">65</text>
<text x="153.6" y="165.1">66</text>
<text x="153.6" y="167.6">78</text>
<text x="153.6" y="170.2">79</text>
<text x="153.6" y="172.7">80</text>
<text x="154.2" y="175.2">7</text>
<text x="154.2" y="177.8">8</text>
<text x="154.2" y="180.3">9</text>
<text x="134.6" y="189.3" transform="rotate(-90 134.6 189.3)">10</text>
<text x="137.1" y="189.3" transform="rotate(-90 137.1 189.3)">19</text>
</g>
<g font-size="1.3" fill="#989898">
<text x="246.7" y="33.6" transform="rotate(-90 246.7 33.6)">R117</text>
<text x="250.5" y="33.6" transform="rotate(-90 250.5 33.6)">10k</text>
<text x="253.1" y="33.6" transform="rotate(-90 253.1 33.6)">R118</text>
<text x="256.9" y="33.6" transform="rotate(-90 256.9 33.6)">10k</text>
<text x="259.4" y="33.6" transform="rotate(-90 259.4 33.6)">R119</text>
<text x="263.2" y="33.6" transform="rotate(-90 263.2 33.6)">10k</text>
<text x="265.8" y="33.6" transform="rotate(-90 265.8 33.6)">R120</text>
<text x="269.6" y="33.6" transform="rotate(-90 269.6 33.6)">10k</text>
<text x="272.1" y="33.6" transform="rotate(-90 272.1 33.6)">R121</text>
<text x="275.9" y="33.6" transform="rotate(-90 275.9 33.6)">10k</text>
<text x="278.5" y="33.6" transform="rotate(-90 278.5 33.6)">R122</text>
<text x="282.3" y="33.6" transform="rotate(-90 282.3 33.6)">10k</text>
<text x="243.5" y="59.1" transform="rotate(-90 243.5 59.1)">C110</text>
<text x="246.1" y="57.5" transform="rotate(-90 246.1 57.5)">100nF</text>
<text x="249.9" y="59.1" transform="rotate(-90 249.9 59.1)">C111</text>
<text x="252.4" y="57.5" transform="rotate(-90 252.4 57.5)">100nF</text>
<text x="256.2" y="59.1" transform="rotate(-90 256.2 59.1)">C112</text>
<text x="258.8" y="57.5" transform="rotate(-90 258.8 57.5)">100nF</text>
<text x="262.6" y="59.1" transform="rotate(-90 262.6 59.1)">C113</text>
<text x="265.1" y="57.5" transform="rotate(-90 265.1 57.5)">100nF</text>
<text x="268.9" y="59.1" transform="rotate(-90 268.9 59.1)">C114</text>
<text x="271.5" y="57.5" transform="rotate(-90 271.5 57.5)">100nF</text>
<text x="275.3" y="59.1" transform="rotate(-90 275.3 59.1)">C115</text>
<text x="277.8" y="57.5" transform="rotate(-90 277.8 57.5)">100nF</text>
<text x="246.7" y="65.4" transform="rotate(-90 246.7 65.4)">R129</text>
<text x="250.5" y="65.4" transform="rotate(-90 250.5 65.4)">10k</text>
<text x="253.1" y="65.4" transform="rotate(-90 253.1 65.4)">R130</text>
<text x="256.9" y="65.4" transform="rotate(-90 256.9 65.4)">10k</text>
<text x="259.4" y="65.4" transform="rotate(-90 259.4 65.4)">R131</text>
<text x="263.2" y="65.4" transform="rotate(-90 263.2 65.4)">10k</text>
<text x="265.8" y="65.4" transform="rotate(-90 265.8 65.4)">R132</text>
<text x="269.6" y="65.4" transform="rotate(-90 269.6 65.4)">10k</text>
<text x="272.1" y="65.4" transform="rotate(-90 272.1 65.4)">R133</text>
<text x="275.9" y="65.4" transform="rotate(-90 275.9 65.4)">10k</text>
<text x="278.5" y="65.4" transform="rotate(-90 278.5 65.4)">R134</text>
<text x="282.3" y="65.4" transform="rotate(-90 282.3 65.4)">10k</text>
</g>
</svg>
